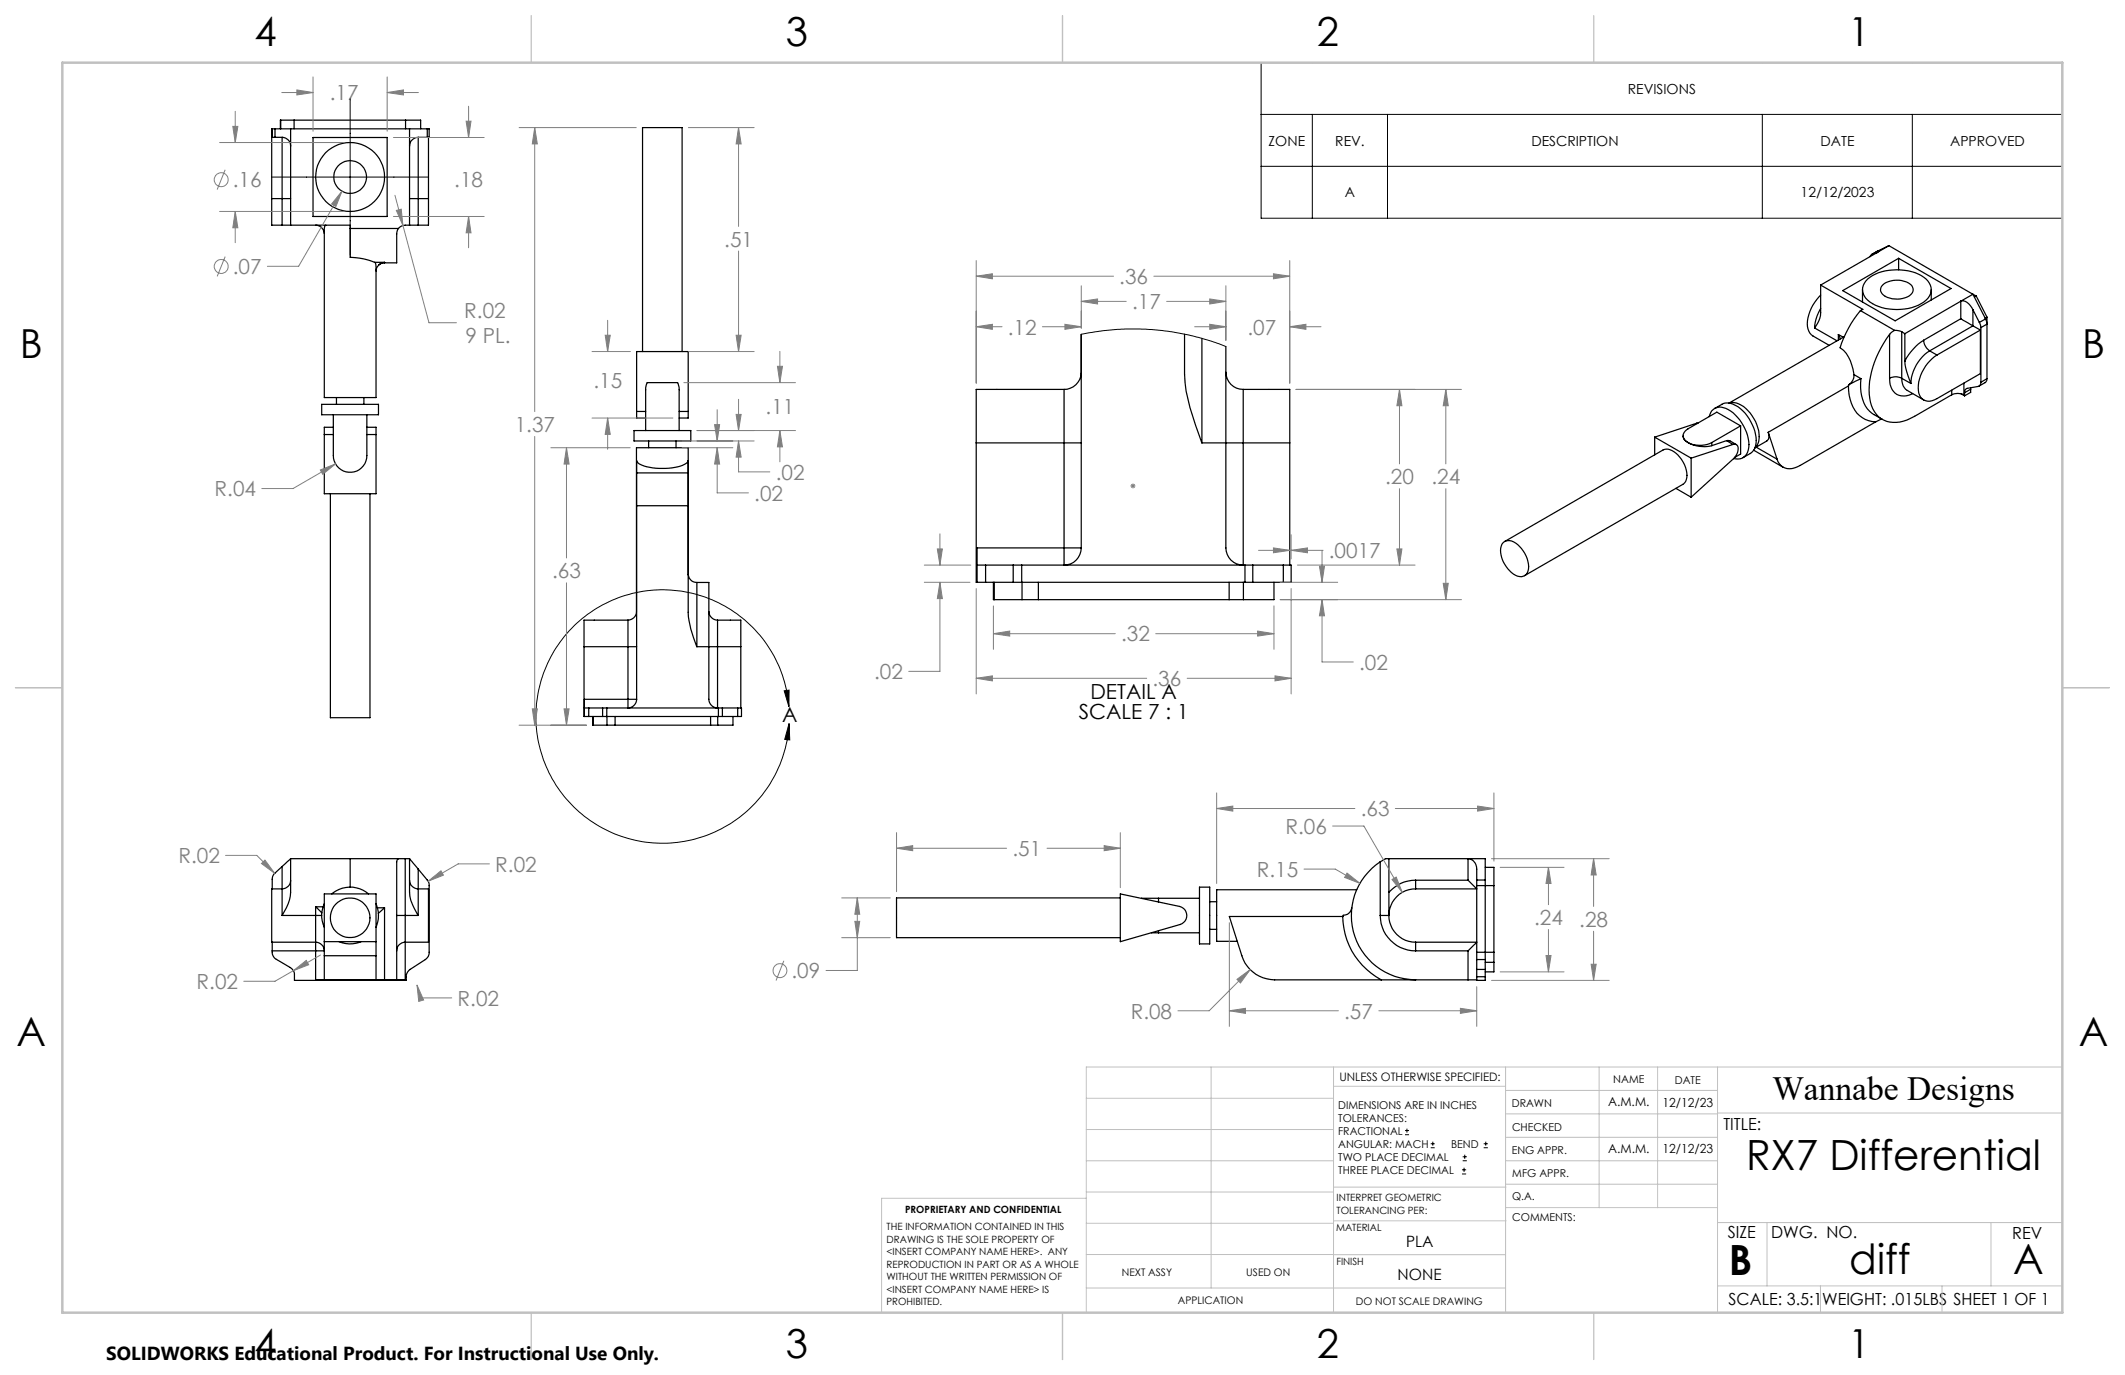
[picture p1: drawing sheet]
<svg xmlns="http://www.w3.org/2000/svg" width="432mm" height="279mm" viewBox="0 0 432 279" stroke-linecap="round" stroke-linejoin="round" font-family="sans-serif">
<g fill="none" stroke="#000" stroke-width=".25">
<path d="M55.3 26.2v1.7h.6M55.3 26.2h.6M55.3 26.2h-.1v14.2M55.9 27.9h1.4M55.9 26.2v1.7M55.9 26.2h30.9M57 26.2v-1.8h28.5v1.8M57 24.4v1.8M57.3 27.9a1.75 1.75 0 0 1 1.8 1.8M57.3 27.9v12.5M59.1 26.2v19.6M59.8 24.4v1.8"/>
<path d="M63.6 27.9h15.1v16.1h-15.1zM82.4 24.4v1.8M83.2 26.2v19.6M85 27.9a1.81 1.81 0 0 0-1.8 1.8M85 27.9v12.5M85 27.9h1.8M86.8 26.2h.4v1.7h-.4M86.8 26.2v1.7M87.1 27.9v12.5M55.2 40.4v5.4h2.1M55.2 40.4h2.1M57.3 40.4h1.8"/>
<path d="M57.3 40.4v5.4M57.3 45.8h1.8M59.1 45.8h12.1v.6M64.1 45.8a1.82 1.82 0 0 1 1.8 1.6M65.9 47.4v33.4h10.5v-25.8M66.2 45.8a.99 .99 0 0 0-.3 1.1v.5M71.2 46.4v5.9a14.4 14.4 0 0 1 5 1M71.2 46.4h9.8M76.2 53.3l.2 .5v1.2M76.2 53.3h1.9M78.1 53.4l-.6 .1-.5 .3M78.1 53.3a1.86 1.86 0 0 0-1.7 1.7"/>
<path d="M78.1 53.3v.1M81 46.4a2.73 2.73 0 0 0-.4 2v5h-2.5M83.2 45.8h-.9a1.85 1.85 0 0 0-1.3 .6M83.2 40.4h1.8M83.2 45.8h1.8M85 40.4v5.4M85 40.4h2.1M87.1 40.4v5.4h-2.1M370 57.9v5.6a5.4 5.4 0 0 1-1.3 3.1M370 60a8 8 0 0 0-2.6 6.9 2.29 2.29 0 0 0 1 1.4l3.3 1.9M370 57.9l8.5 5-.5 .2M374.4 59.1l11.4-6.6 10.7 6.1-11.4 6.6z"/>
<path d="M378.5 58.8v2.6M379.5 56.7a10.5 10.5 0 0 1 10.3-1 3.6 3.6 0 0 1 2.6 3.6 4.9 4.9 0 0 1-3.9 3.2 9.7 9.7 0 0 1-9.4-1.9 2.69 2.69 0 0 1 .4-3.9zM380.3 51.7l-.3 .4M381.4 51.2l.5-.2-.5 .4M381.4 51.4l-11.4 6.5M381.4 51.2l-1.1 .5M381.4 51.2v.2M381.6 51l-1.3 .8M381.6 51l-1.3 .7M382.6 57.9a4.8 4.8 0 0 1 5.8 .1 1.48 1.48 0 0 1-.8 2.3 4.9 4.9 0 0 1-5.2-.6 1.24 1.24 0 0 1 .2-1.8zM383.8 49.9l-2.4 1.5M383.8 49.9l17.1 9.9"/>
<path d="M383.8 49.9l-2.2 1.1M385.8 52.5v2.3M392.4 58.8v2.2M400.9 59.8l-2.5 1.4M400.9 59.8l2.6 5M400.9 59.8l.7 .3M130.6 71.4v-45.5h8v45.5M216.2 79.1v10.9M216.2 79.1h-17.8v10.9M219.7 75.8a3.5 3.5 0 0 1-3.5 3.3M219.7 67.9v43.4M240.7 67.9v8.1a29.8 29.8 0 0 0 2.2 10.4l1.3 3.6"/>
<path d="M244.2 68.8v21.2M249.1 70.4v19.6M249.1 75.6a3.5 3.5 0 0 0 3.5 3.5M252.6 79.1v10.9M252.6 79.1h9.5v10.9M368.7 66.6l4.6 2.7M370 62.7l-1 2.1-.3 1.8M373.6 68l.3 .9M373.6 68l.9 .5M373.6 68v1.1M374.8 68.4l-23.5 13.5M375.6 78.4a7.1 7.1 0 0 0 3.4 6.8l2.1 .5"/>
<path d="M375.6 78.4l-16.3 9.4M375.7 78.2l-.1 .2M376.7 76.1a2.26 2.26 0 0 1-1 2.1M376.7 76.1l1.4 .8M378 63.1a22.8 22.8 0 0 0-4.1 7.6 7.7 7.7 0 0 1 2.8 5.4M378 63.1l7 4M378.1 76.9l-2.4 1.3M378.1 76.9a7.6 7.6 0 0 0 2.3 7.1l2.1 1.2M384 67.9a18.6 18.6 0 0 0-4.1 13.1 5.1 5.1 0 0 0 6.9 4.6l2.2-1 7.6-4.4M384 76.9a2.56 2.56 0 0 1 2.4 0M384 76.9a3 3 0 0 0 3.4 3.5l1.3-.4M384 67.9v9"/>
<path d="M385 67.1l-1 .8M385 67.1l1.4 .3M386.4 76.9l.1 .5a2.41 2.41 0 0 0 1.1 1.9l3.3 2M386.4 76.9l1.9 1M386.4 67.4v9.5M386.4 67.4l.7 .4M387.1 73.4l.1 1.4 1.1 3.1M387.1 67.8v5.6M390.9 69.1a11.2 11.2 0 0 0-3.8 4.3M390.9 69.1a2.91 2.91 0 0 0 1.2 2.2M392.1 71.3a8.3 8.3 0 0 0-3.8 6.6M392.1 71.3l1.5 .8"/>
<path d="M396.6 79.3v.9M398.4 64.8l2.5 1.4M398.4 61.2a2.29 2.29 0 0 1 2.5 1.7M398.4 61.2l-11.3 6.6M398.4 61.2v3.6M398.4 64.8l-7.5 4.3M399.1 77.9v2.3a2.84 2.84 0 0 0-2.5 0M399.2 79.8v.6M400.4 78.8v.3M400.4 79.1l-1.2 .7M400.4 79.1v.6l-1.2 .7M400.9 66.2l-8.8 5.1"/>
<path d="M400.9 66.2l1.5 .9M400.9 62.9l1.3 2.6M400.9 62.9v3.3M401.6 60.1l-.4 .3M401.6 60.1l2.2 4.4M402.2 65.5l.3 1.1M402.4 67.1v8.8l-8.8 5.1a2.32 2.32 0 0 1-2.7 .3 2.32 2.32 0 0 1-1.1-2.5 8.6 8.6 0 0 1 3.8-6.7M402.4 67.1l-8.8 5M402.5 77.7a.85 .85 0 0 1-.5 .8l-2.3 .4a.79 .79 0 0 0-.5 .9M402.5 66.6v11.1M403.5 64.8l.3 1.1-1.3 .7M403.5 64.8l-1.3 .7"/>
<path d="M403.8 76.9l-.3 .7-1.4 .9M403.8 64.5l-.4 .2M403.8 76.9l-1.3 .8M403.8 64.5v12.4M65.4 82.2h11.5v2.1h-11.5zM65.9 88.3v12h10.5v-12M65.9 88.3h1.8M67.7 84.3v8.3a3.4 3.4 0 0 0 3.4 3.4 3.4 3.4 0 0 0 3.4-3.4v-8.3M67.7 86.8h-1.8v1.5M68.4 80.8v1.4M73.9 80.8v1.4M74.5 86.8h1.9v1.5"/>
<path d="M74.5 88.3h1.9M128.8 87.5h11.6v2.1h-11.6zM129.4 96.1h10.4v6.7h-10.4M129.4 96.1v6.7M129.4 83.6v1.3h1.8M129.4 83.6v-12.2h10.4v12.2M129.4 83.6h1.8M131.2 87.5v-8.7l.3-1h6.2l.3 1v8.7M131.8 89.6v1.4M137.4 89.6v1.4M138 83.6h1.8M139.8 93.6a3.3 3.3 0 0 1-2.6 1.4 12.1 12.1 0 0 1-7.4-.8l-.4-.6v2.5"/>
<path d="M139.8 83.6v1.3h-1.8M198.4 90v28.3h.1M198.4 90h17.8M216.2 90h3.5M216.2 90v21.3M244.2 90h4.9M249.1 90v21.3a3.5 3.5 0 0 0 3.5 3.5v-24.8M249.1 90h3.5M252.6 90h9.5M262.1 90v24.8M336.2 88.8v3.6M336.2 88.8l7.4 4.3"/>
<path d="M340.5 99.2l3.1 1.8M342 88.5v.2a2.47 2.47 0 0 0 2.2 1.8l2.2 .3 1.4-.2M343.6 93.1v7.9M344.7 86l-8.5 2.8M344.7 86l.1 .1M345.1 86h-.4M347.3 84.7a2.26 2.26 0 0 1 3.4-1.7 8.6 8.6 0 0 1 4.5 8.4 2.23 2.23 0 0 1-2.9 1.8M347.8 89.9v.7M348.4 83l1.5-.8a2.99 2.99 0 0 1 3.3 .5 9.2 9.2 0 0 1 3.6 7.4 2.67 2.67 0 0 1-1.1 2l-1.5 .9M350.8 89.5l.7 .1 1.3 .7M350.8 89.5l-3 1.1M350.8 89.5l1.3 .8"/>
<path d="M351.4 81.9a4.2 4.2 0 0 1 4.2 2 7 7 0 0 1 1.6 6.3l-.6 .8M352.1 90.3a.82 .82 0 0 1 1 .2 .82 .82 0 0 1 .1 1l-.2 .7-.8 1-8.6 7.8M352.1 90.3l-8.5 2.8M353.7 86.5l-4.8-2.8-5.9 3.4a1.51 1.51 0 0 0-1 1.6 1.51 1.51 0 0 0 1.2 1.3 5.5 5.5 0 0 0 4.6-.1M353.7 86.5l-5.9 3.4M353.7 86.5v5.8l-1.2 .7M356.3 91.5l6 3.4M356.9 90.9l4.2 2.4M359.3 87.8l.1 .9-.2 .8-2.6 1.5M359.3 87.8l1.8 5.5M381.1 85.7l-15.3 8.9a3.1 3.1 0 0 1-4.2-.4l-.5-.9M382.3 85.1l-1.2 .6"/>
<path d="M398.5 80l.7 .4M67.1 100.3v45.5h8.1v-45.5M129.4 102.8v39.3M139.8 116.7a1.75 1.75 0 0 0 1.8 1.7M141.6 118.4h2.4v13M141.6 118.4v13M198.5 114.8h1.8M198.5 118.3h1.8M198.5 114.8v3.5M200.3 114.8h5.6M200.3 118.3h5.6M200.3 114.8v3.5"/>
<path d="M201.9 118.3v3.5h5.8M202 118.3v3.5M205.9 114.8h1.7M205.9 118.3h1.7M205.9 114.8v3.5M207.6 114.8v3.5M207.6 114.8h45.4M207.6 118.3h45.4M207.7 118.3v3.5M211 118.3v3.5M216.2 111.3v3.5a3.3 3.3 0 0 0 3.5-3.5M216.2 111.3h-17.7v3.5"/>
<path d="M216.2 111.3h3.5M249.8 118.3v3.5M252.7 118.3v3.5M253 114.8h1.6M253 118.3h1.6M253 114.8v3.5M254.6 114.8h6.2M254.6 118.3h6.2M254.6 114.8v3.5M258.9 118.3v3.5h-6.2M260.8 114.8h1.6v3.5h-1.6M260.8 114.8v3.5"/>
<path d="M305.4 110.3a2.14 2.14 0 0 1 3 .4 5.4 5.4 0 0 1 1.9 5.7 1.78 1.78 0 0 1-2.7 .3 5.8 5.8 0 0 1-2.6-5.7zM305.8 110l32.1-18.6a2.7 2.7 0 0 1 3.1 1.1 5.4 5.4 0 0 1 1.5 5.4l-.5 .5-32.2 18.6M118.7 131.4v14.2M118.7 131.4h8.9M127.6 126a1.75 1.75 0 0 0 1.7-1.6v-33.4h10.5v33.4a20.6 20.6 0 0 0 1.8 7M127.6 131.4h1.8M127.6 126v5.4M127.6 126h-8.9v5.4M127.6 131.4v10.7M141.6 131.4h2.4M144 131.4v10.7a1.81 1.81 0 0 0 1.8 1.8v-12.5M144 131.4h1.8"/>
<path d="M144 124.2a1.81 1.81 0 0 0 1.8 1.8M145.8 126v5.4M145.8 126h4.7v5.4M145.8 131.4h4.7M150.5 131.4v12.5M207.7 121.8h3.3M211 121.8h38.8M249.8 121.8h2.9M118.7 143.9h.9M118.7 145.6h.9M118.7 143.9v1.7M119.6 143.9h2.8"/>
<path d="M119.6 145.6h2.8M119.6 143.9v1.7M120.4 145.6v1.8h2.9M120.5 145.6v1.8M122.4 143.9h.9M122.4 145.6h.9M122.4 143.9v1.7M123.3 143.9v1.7M123.3 143.9h22.7M123.3 145.6h22.7M123.3 147.4h1.7M123.3 145.6v1.8"/>
<path d="M125 145.6v1.8M125 147.4h19.4M127.6 142.1v1.7a1.72 1.72 0 0 0 1.8-1.7M127.6 142.1h-8.9v1.8M127.6 142.1h1.8M144.4 147.4h1.4M144.4 145.6v1.8M145.8 145.6v1.8M146 143.9h.8M146 145.6h.8M146 143.9v1.7M146.8 143.9h3.1"/>
<path d="M146.8 145.6h3.1M146.8 143.9v1.7M148.9 145.6v1.8h-3.1M149.9 143.9h.8v1.7h-.8M149.9 143.9v1.7M57.3 176.1l-1.4 1.3a1.61 1.61 0 0 0-.6 1.3v1.9M57.3 176.1v4.5M59.1 178.9a1.75 1.75 0 0 1-1.8 1.7M59.1 174.5v6.8a8.7 8.7 0 0 1-1.8 4.7M59.1 174.5l-1.8 1.6M59.1 174.5h21.9M71.2 174.5v5.8"/>
<path d="M81 174.5a1.16 1.16 0 0 0-.4 1.3v23.3M81 174.5h1.3M82.3 174.5h.9M82.3 174.5v11.5M83.2 174.5v6.8a10.1 10.1 0 0 0 1.8 4.7M83.2 178.9a1.81 1.81 0 0 0 1.8 1.7M83.2 174.5l1.8 2.1M85 176.6l1.9 2.3 .3 .7v13.9a1.6 1.6 0 0 1-.8 1.5l-3.1 2a1.81 1.81 0 0 0-.7 1.5v.7h-22.8v-1.1a1.77 1.77 0 0 0-.8-1.5l-2.8-1.7a1.72 1.72 0 0 1-.9-1.7M85 176.6v4M280.5 175.1a13.1 13.1 0 0 0-5.4 14.7 13.1 13.1 0 0 0 12.6 9.3M280.5 175.1v10.9M282.2 174.5h-.1a1.94 1.94 0 0 0-1.6 .6"/>
<path d="M282.2 174.5h19.6v4.3M282.2 174.5v6.8M287.7 178.9a7 7 0 0 0-5.5 2.4M287.7 178.9v1.7M287.7 178.9h10.6M298.3 178.9l1.8 1.7h-12.4M300.1 178.8v1.2M300.1 178.8v-2.2a2.02 2.02 0 0 0-1.8-2.1v4.4M300.1 180v13.5M300.1 180h3.5M300.1 178.8h1.7M301.8 178.8v16.2"/>
<path d="M301.8 176.2h1.8v19.3M55.3 191.5v1.7M55.3 193.2h8.8M57.3 180.6v5.4M57.3 180.6h-2.1v10.9h8.9M57.3 186h6.8M64.1 191.5a1.75 1.75 0 0 1 1.8 1.7h-1.8M64.1 186v5.5M64.1 184.3l1.3 1.2M64.1 193.2v5.9h1.8M64.1 191.5v1.7M64.1 186h1.3"/>
<path d="M64.1 184.3v1.7M64.1 184.3h1.6M65.9 183.6a5.7 5.7 0 0 0 0 4.9M65.9 194.2v4.9M65.9 194.2v-12.6h10.5v12.6M65.9 191.3h10.5M65.9 194.2h10.5M65.9 199.1h10.5M67.4 181.6a5.8 5.8 0 0 1 7.5 0M68.9 191.3a5.7 5.7 0 0 0 4.5 0M76.4 183.6a6.2 6.2 0 0 1 0 4.9M76.4 194.2v4.9"/>
<path d="M76.4 199.1h1.7M76.7 184.5h1.4M78.1 184.5l-1.2 1.1M78.1 184.5v14.6M78.1 199.1h2.5M80.6 186h1.7M82.3 186v5.5M82.3 191.5a1.75 1.75 0 0 0-1.7 1.7M82.3 191.5v7.6h-1.7M82.3 186h2.7M85 180.6v5.4M85 180.6h2.1v10.9h-4.8"/>
<path d="M227.6 181.6l12.1 2.6a1.9 1.9 0 0 1 1.5 1.8 1.9 1.9 0 0 1-1.4 1.9l-12.2 3.4zM227.6 182.5h-45.4v8h45.4M234 189.5h1.4M235.4 182.5l-3.4 .1M235.4 182.5v.8M235.4 189.1v.4M235.4 189.5h8.3M235.4 182.5h8.3M243.7 180.3h2.1v11.5h-2.1zM245.8 183.2h1.4M245.8 188.8h1.4M272.8 186.2a14.7 14.7 0 0 0 7.9 12.9"/>
<path d="M272.8 186.2h-23l2.5 8a7.1 7.1 0 0 0 6.7 4.9h21.7M274.7 184.5a1.7 1.7 0 0 1-1.8 1.5l-.1 .2M275.7 180.8h-28.5v10.5h4.2M280.5 186a7.2 7.2 0 0 0 7.2 7.2M280.7 199.1h7M282.2 181.3v4.7h-1.7M287.7 180.6a5.4 5.4 0 0 0-5.5 5.4 5.4 5.4 0 0 0 5.5 5.5M287.7 191.5v1.7M287.7 191.5h12.4l-1.8 1.7M287.7 199.1h10.6M287.7 193.2h10.6M298.3 199.1h1.8"/>
<path d="M298.3 193.2v5.9M300.1 193.5v1.5M300.1 197v1.5M300.1 198.5v.7h1.7v-.7M300.1 193.5h3.5M300.1 195v2M300.1 195h1.7M300.1 197h1.7M300.1 198.5h1.7M301.8 197v1.5M301.8 195v2M301.8 195.5h1.8"/>
<path d="M303.6 195.5v2h-1.8"/>
<circle cx="71.1" cy="36" r="7"/>
<circle cx="71.1" cy="36" r="3.3"/>
<circle cx="71.2" cy="186.5" r="4"/>
</g>
<g fill="none" stroke="#000" stroke-width=".2">
<path d="M256.3 12.7h162.8v31.6h-162.8zM55.2 36h31.8M71.2 20.1v31.8M256.3 23.2h162.8M256.3 33.8h162.8M266.7 23.2v21.1M281.9 23.2v21.1M358.1 23.2v21.1M388.6 23.2v21.1M219.7 67.9l4.4-.7 3-.3 6.9 .1 4.1 .4 3.5 .7 4.6 1.3 2.9 1M159.3 140.4l1-.2v3.4zM160.3 143.6a25.7 25.7 0 0 0-39.2-19.9 25.7 25.7 0 0 0 .4 44 25.7 25.7 0 0 0 38.8-20.7"/>
<path d="M160.3 147l.2 3.4-1-.2zM285.5 230.6h.8M285.5 229.7h.8M285.9 229.3v.9M290.7 233.2h.8M290.7 232.4h.8M291.1 232v.8M297.1 238.5h.8M297.1 237.7h.8M297.2 235.9h.9M297.2 235.1h.9M297.5 237.3v.8"/>
<path d="M297.6 234.6v.9M301.5 233.2h.8M301.5 232.4h.8M301.9 232v.8"/>
</g>
<g fill="none" stroke="#808080" stroke-width=".2">
<path d="M57.3 18.8h6.3M60.3 18.3l3.3 .5-3.3 .5zM63.6 15.6v11.1M78.7 18.8l3.3-.5v1zM78.7 15.6v11.1M78.7 18.8h6.3M44.6 29h25.3M45.8 34.5l-1.7 4M47.3 25.7h1l-.5 3.3zM47.8 22.6v6.4M69.5 38.8l-1.2 3.1-.9-.4zM69.5 38.8l-8.8 15.3h-6.4"/>
<path d="M79.9 27.9h18.5M80.3 39.7l1.6 6.1M94.7 24.6h1l-.5 3.3zM95.2 21.6v6.3M105.5 25.9h23.8M108.7 25.9l.5 3.3h-1zM108.7 25.9v57.7M139.9 25.9h13.3M150.1 25.9l.5 3.3h-1zM150.1 25.9v20.1M44.6 43h25.3M45.8 52.1l-1.7 4.1"/>
<path d="M47.8 43l.5 3.3h-1zM47.8 43v6.3M79.9 44h18.5M80.5 42.8l1-.3 .4 3.3zM81.9 45.8l5.3 19.8h5.5M95.2 44l.5 3.3h-1zM95.2 44v6.3M150.1 51v20.4M198.4 56.1l3.2-.5v1.1zM198.4 53v24.9M198.4 56.1h27.9M219.7 58.1v8.6"/>
<path d="M234.5 56.1h27.6M249.1 58.1v11M258.8 55.6l3.3 .5-3.3 .6zM262.1 53v24.9M120.3 71.4h7.8M123 68.1h1l-.5 3.3zM123.5 65.1v6.3M139 77.8h22.6M139.9 71.4h13.3M149.6 68.1h1l-.5 3.3zM158 74.4h1l-.5 3.4zM158.5 71.4v6.4"/>
<path d="M198.4 66.4l3.2-.5v1zM198.4 66.4h5.2M211.8 66.4h7.9M216.4 65.9l3.3 .5-3.3 .5zM219.7 61.2l3.3-.5v1.1zM219.7 61.2h9.1M237.1 61.2h12M242.7 66.4h6.4M245.8 60.7l3.3 .5-3.3 .6zM245.8 65.9l3.3 .5-3.3 .5zM262.1 66.4l3.3-.5v1zM262.1 66.4h6.3"/>
<path d="M263.3 79.1h33.7M284.4 79.1l.5 3.3h-1.1zM284.4 79.1v15.2M293.8 79.1l.5 3.3h-1zM293.8 79.1v15.2M65.1 95.5l3.1-1.2-2.6 2.1zM68.2 94.3l-8.7 5h-6.3M108.7 88.7v58.7M111.9 91h16.2M115.1 91l.5 3.3h-1zM115.1 91v22.4M120.3 84.9h16.4"/>
<path d="M123.5 84.9l.5 3.4h-1zM123.5 84.9v6.4M138.6 89.6h14.6M138.6 91h10.3M141.6 87.5h20M145.2 86.3h1l-.5 3.3zM145.7 91l.5 3.3h-1zM145.7 91v9.2h6.4M145.7 83.3v6.3M149.6 84.2h1l-.5 3.3zM150.1 89.6l.5 3.3h-1zM150.1 89.6v6.3h6.3"/>
<path d="M150.1 81.1v6.4M158.5 87.5l.5 3.3h-1zM158.5 87.5v6.3M229.7 98.7h1M229.9 98.4l.7 .7M230.2 98.2v1M230.6 98.4l-.7 .7M284.4 99.3v15.5M293.8 99.3v22.5M115.1 118.4v29M187.8 118.3h9.3M187.8 114.8h9.5"/>
<path d="M190.5 111.5h1l-.5 3.3zM191 118.3l.5 3.3h-1zM191 118.3v18.1h-6.4M191 108.5v6.3M198.4 119.6v21.4M255.7 111.8h6.4M258.8 111.3l3.3 .5-3.3 .5zM260.1 118.3h11.7M262.4 111.8l3.3-.5v1zM262.4 108.7v4.9M262.4 119.6v21.4M262.4 111.8h6.5"/>
<path d="M263.6 114.8h23.9M268.1 115h1l-.5 3.3zM268.6 112v6.3M283.8 111.5h1.1l-.5 3.3zM293.3 118.5h1l-.5 3.3zM198.4 137.8l3.2-.5v1.1zM198.4 137.8h34.6M201.9 128.8l3.3-.6v1.1zM201.9 123.1v8.8M201.9 128.8h24.7M234.8 128.8h24.1M241.2 137.8h21.2"/>
<path d="M255.6 128.2l3.3 .6-3.3 .5zM258.9 123.1v8.8M259.1 137.3l3.3 .5-3.3 .6zM260.1 121.8h36.9M268.6 121.8l.5 3.3h-1zM268.6 121.8v12.7h6.4M105.5 147.4h13.7M108.2 144h1l-.5 3.4zM114.6 144h1l-.5 3.4zM45.8 173.8h6.4l3.6 3.6M53.1 175.5l.7-.7 2 2.6zM87 179.1l2.6-2.1 .5 .8z"/>
<path d="M99.4 175.5h-6.3l-6.1 3.6M182.2 172.4l3.3-.6v1.1zM182.2 169.2v12M182.2 172.4h22.3M212.8 172.4h14.8M224.4 171.8l3.2 .6-3.2 .5zM227.6 169.2v11.2M247.2 164.3l3.3-.5v1zM247.2 161.1v18.4M247.2 164.3h28.1M265 176.6h6.3l5 2.9M270.8 167.9h6.3l7.8 13.4"/>
<path d="M273.7 177.4l2.6 2.1-3.1-1.2zM282.9 178.7l.8-.5 1.2 3.1zM283.5 164.3h20.1M300.2 163.8l3.4 .5-3.4 .5zM303.1 174.5h23.9M303.6 161.1v13.9M304.8 176.2h13M314.6 176.2l.6 3.3h-1.1zM314.6 176.2v7.6M323.8 174.5l.5 3.3h-1zM323.8 174.5v9.7M59.6 197.2l2.6-2 .5 .8z"/>
<path d="M65.1 194.1l-9.2 5.3h-6.4M159.3 195.2l-1.6 4M171 182.5h9.9M171 190.5h9.9M173.7 187.2h1l-.5 3.3zM174.2 182.5l.5 3.3h-1zM174.2 182.5v14.7h-6.3M249.8 187.5v21.1M251.4 199l2.6-2-1.9 2.7zM254 197l-8.3 8.4h-6.3M303.1 199.2h23.9M304.8 197.5h13"/>
<path d="M314.1 194.2h1.1l-.6 3.3zM314.6 188.9v8.6M323.3 195.9h1l-.5 3.3zM323.8 189.2v10M84.7 200.2l1.4 3-1 .3zM84.7 200.2l.7 2.6h6.4M249.8 205.4l3.3-.5v1zM249.8 205.4h22.2M280.2 205.4h19.9M296.8 204.9l3.3 .5-3.3 .5zM300.1 200.5v8.1"/>
<circle cx="44.9" cy="36.5" r="1.41"/>
<circle cx="44.9" cy="54.2" r="1.42"/>
<circle cx="158.5" cy="197.2" r="1.42"/>
</g>
<g fill="none" stroke="#c0c0c0" stroke-width=".2">
<path d="M246.1 216.8v44.9M271 216.8v49.9M305.9 216.8v49.9M324.9 216.8v28.6M336.8 216.8v28.6M349 216.8v49.9M419.1 216.8h-198.4v49.9M220.7 235.9h50.3M220.7 229.5h50.3M220.7 223.2h50.3M271 220.7h34.9M305.9 231.1h43.1"/>
<path d="M305.9 226.3h43.1M305.9 221.6h43.1M305.9 235.9h43.1M349 226.2h70.1M220.7 248.6h50.3M220.7 242.2h50.3M220.7 254.9h50.3M220.7 243.5h-41.6v23.2M271 255h34.9M271 248.1h35M271 241.2h35M305.9 240.6h43.1"/>
<path d="M306 245.4h43M349 248.4h70.1M359.1 248.4v12.9M404.6 248.4v12.9M220.7 261.7h85.2M349 261.3h70.1M369.9 261.3v5.4M394.6 261.3v5.4"/>
</g>
<path d="M108 3.2v9.5M215.9 3.2v9.5M323.8 3.2v9.5M3.1 139.7h9.6M419.1 139.7h9.5M108 266.7v9.6M215.9 266.7v9.6M323.8 266.7v9.6" fill="none" stroke="#c0c0c0" stroke-width=".25"/>
<path d="M12.7 12.7h406.4v254h-406.4z" fill="none" stroke="#c0c0c0" stroke-width=".5"/>
<path d="M159.3 140.4l1-.2v3.4zM160.3 147l.2 3.4-1-.2z" fill="#000"/>
<path d="M59.6 197.2l3.1-1.2-.5-.8zM84.7 200.2l.4 3.3 1-.3zM87 179.1l3.1-1.3-.5-.8zM53.1 175.5l2.7 1.9-2-2.6zM224.4 171.8l3.2 .6-3.2 .5zM182.2 172.4l3.3-.6v1.1zM174.2 182.5l.5 3.3h-1zM173.7 187.2h1l-.5 3.3zM323.3 195.9h1l-.5 3.3zM323.8 174.5l.5 3.3h-1zM314.6 176.2l.6 3.3h-1.1zM314.1 194.2h1.1l-.6 3.3zM296.8 204.9l3.3 .5-3.3 .5zM249.8 205.4l3.3-.5v1zM247.2 164.3l3.3-.5v1zM300.2 163.8l3.4 .5-3.4 .5zM251.4 199l.7 .7 1.9-2.7zM282.9 178.7l2 2.6-1.2-3.1zM273.7 177.4l-.5 .9 3.1 1.2zM69.5 38.8l-2.1 2.7 .9 .4zM47.3 25.7h1l-.5 3.3zM47.8 43l.5 3.3h-1zM95.2 44l.5 3.3h-1zM94.7 24.6h1l-.5 3.3zM78.7 18.8l3.3-.5v1zM60.3 18.3l3.3 .5-3.3 .5zM80.5 42.8l1.4 3-.4-3.3zM65.1 95.5l.5 .9 2.6-2.1zM108.7 25.9l.5 3.3h-1zM108.2 144h1l-.5 3.4zM150.1 89.6l.5 3.3h-1zM149.6 84.2h1l-.5 3.3zM145.7 91l.5 3.3h-1zM145.2 86.3h1l-.5 3.3zM158 74.4h1l-.5 3.4zM158.5 87.5l.5 3.3h-1zM149.6 68.1h1l-.5 3.3zM150.1 25.9l.5 3.3h-1zM123 68.1h1l-.5 3.3zM123.5 84.9l.5 3.4h-1zM114.6 144h1l-.5 3.4zM115.1 91l.5 3.3h-1zM258.8 55.6l3.3 .5-3.3 .6zM198.4 56.1l3.2-.5v1.1zM262.4 111.8l3.3-.5v1zM258.8 111.3l3.3 .5-3.3 .5zM255.6 128.2l3.3 .6-3.3 .5zM201.9 128.8l3.3-.6v1.1zM259.1 137.3l3.3 .5-3.3 .6zM198.4 137.8l3.2-.5v1.1zM268.6 121.8l.5 3.3h-1zM268.1 115h1l-.5 3.3zM190.5 111.5h1l-.5 3.3zM191 118.3l.5 3.3h-1zM283.8 111.5h1.1l-.5 3.3zM284.4 79.1l.5 3.3h-1.1zM293.8 79.1l.5 3.3h-1zM293.3 118.5h1l-.5 3.3zM245.8 60.7l3.3 .5-3.3 .6zM219.7 61.2l3.3-.5v1.1zM216.4 65.9l3.3 .5-3.3 .5zM198.4 66.4l3.2-.5v1zM245.8 65.9l3.3 .5-3.3 .5zM262.1 66.4l3.3-.5v1z" fill="#808080"/>
<g font-size="8.5">
<text x="354.8" y="237.7">RX7 Differential</text>
<text x="351.3" y="259">B</text>
<text x="375.8" y="258.9">diff</text>
<text x="409.1" y="258.9">A</text>
</g>
<g font-size="8.1">
<text x="51.7" y="9.3">4</text>
<text x="159.7" y="9.3">3</text>
<text x="267.6" y="9.3">2</text>
<text x="375.6" y="9.3">1</text>
<text x="4" y="72.8">B</text>
<text x="423.1" y="72.8">B</text>
<text x="3.3" y="212.5">A</text>
<text x="422.4" y="212.5">A</text>
<text x="51.7" y="276">4</text>
<text x="159.7" y="276">3</text>
<text x="267.6" y="276">2</text>
<text x="375.6" y="276">1</text>
</g>
<text font-size="6.9" x="360.2" y="223.6">Wannabe Designs</text>
<g font-size="4.2" fill="#808080">
<text x="67" y="20.4">.17</text>
<text x="47.3" y="38.1">.16</text>
<text x="92.3" y="38.1">.18</text>
<text x="147.2" y="50.1">.51</text>
<text x="47.3" y="55.7">.07</text>
<text x="227.4" y="57.7">.36</text>
<text x="94.3" y="64.7">R.02</text>
<text x="230" y="62.8">.17</text>
<text x="94.6" y="69.7">9 PL.</text>
<text x="204.8" y="68">.12</text>
<text x="253.5" y="68">.07</text>
<text x="120.6" y="78.8">.15</text>
<text x="104.6" y="87.8">1.37</text>
<text x="155.6" y="84.2">.11</text>
<text x="43.6" y="100.8">R.04</text>
<text x="153.3" y="101.7">.02</text>
<text x="157.6" y="97.5">.02</text>
<text x="281.4" y="98.4">.20</text>
<text x="290.9" y="98.4">.24</text>
<text x="270" y="113.4">.0017</text>
<text x="112.2" y="117.5">.63</text>
<text x="227.8" y="130.3">.32</text>
<text x="276.2" y="136.1">.02</text>
<text x="177.6" y="138">.02</text>
<text x="234.2" y="139.4">.36</text>
<text x="276.5" y="165.9">.63</text>
<text x="205.7" y="173.9">.51</text>
<text x="261.2" y="169.5">R.06</text>
<text x="36.3" y="175.4">R.02</text>
<text x="100.6" y="177.1">R.02</text>
<text x="255.4" y="178.2">R.15</text>
<text x="311.7" y="187.9">.24</text>
<text x="320.9" y="188.3">.28</text>
<text x="39.9" y="201">R.02</text>
<text x="160.8" y="198.8">.09</text>
<text x="93" y="204.4">R.02</text>
<text x="229.8" y="207">R.08</text>
<text x="273.1" y="207">.57</text>
</g>
<g font-size="4.2">
<text x="221.6" y="141.9">DETAIL A</text>
<text x="158.9" y="146.8">A</text>
<text x="219.2" y="146.1">SCALE 7 : 1</text>
</g>
<text font-size="3.8" x="21.6" y="276.3">SOLIDWORKS Educational Product. For Instructional Use Only.</text>
<g font-size="3.4">
<text x="350.2" y="229.5">TITLE:</text>
<text x="351.1" y="251.6">SIZE</text>
<text x="359.9" y="251.6">DWG. NO.</text>
<text x="408.9" y="251.7">REV</text>
<text x="351.2" y="265.2">SCALE: 3.5:1</text>
<text x="370.3" y="265.2">WEIGHT: .015LBS SHEET 1 OF 1</text>
</g>
<g font-size="3.2">
<text x="285.7" y="253.3">PLA</text>
<text x="284" y="260.1">NONE</text>
</g>
<g font-size="2.8">
<text x="330.8" y="19">REVISIONS</text>
<text x="257.8" y="29.6">ZONE</text>
<text x="271.3" y="29.6">REV.</text>
<text x="311.2" y="29.6">DESCRIPTION</text>
<text x="369.9" y="29.6">DATE</text>
<text x="396.3" y="29.6">APPROVED</text>
<text x="273.3" y="40.1">A</text>
<text x="365.9" y="40.1">12/12/2023</text>
</g>
<g font-size="2.5">
<text x="326.8" y="224.8">A.M.M.</text>
<text x="337.8" y="224.9">12/12/23</text>
<text x="326.8" y="234.4">A.M.M.</text>
<text x="337.8" y="234.3">12/12/23</text>
</g>
<text font-size="2.4" x="272.2" y="219.7">UNLESS OTHERWISE SPECIFIED:</text>
<g font-size="2.2">
<text x="327.8" y="220.1">NAME</text>
<text x="340.3" y="220.2">DATE</text>
<text x="271.9" y="225.3">DIMENSIONS ARE IN INCHES</text>
<text x="271.9" y="227.9">TOLERANCES:</text>
<text x="307.2" y="224.9">DRAWN</text>
<text x="271.9" y="230.6">FRACTIONAL</text>
<text x="271.9" y="233.2">ANGULAR: MACH</text>
<text x="294.9" y="233.2">BEND</text>
<text x="307.3" y="229.8">CHECKED</text>
<text x="271.9" y="235.9">TWO PLACE DECIMAL</text>
<text x="271.9" y="238.5">THREE PLACE DECIMAL</text>
<text x="307.2" y="234.5">ENG APPR.</text>
<text x="307.3" y="239.2">MFG APPR.</text>
<text x="307.3" y="243.9">Q.A.</text>
<text x="307.3" y="248.1">COMMENTS:</text>
</g>
<g font-size="2.1">
<text x="227.9" y="259.2">NEXT ASSY</text>
<text x="253.3" y="259.2">USED ON</text>
<text x="239.3" y="265">APPLICATION</text>
<text x="275.5" y="265.1">DO NOT SCALE DRAWING</text>
</g>
<g font-size="2">
<text x="271.6" y="244.1">INTERPRET GEOMETRIC</text>
<text x="180.2" y="250">THE INFORMATION CONTAINED IN THIS</text>
<text x="183.9" y="246.4">PROPRIETARY AND CONFIDENTIAL</text>
<text x="271.5" y="250.2">MATERIAL</text>
<text x="271.6" y="246.6">TOLERANCING PER:</text>
<text x="180.2" y="252.5">DRAWING IS THE SOLE PROPERTY OF</text>
<text x="180.2" y="255.1">&lt;INSERT COMPANY NAME HERE&gt;. ANY</text>
<text x="180.2" y="257.6">REPRODUCTION IN PART OR AS A WHOLE</text>
<text x="271.5" y="257">FINISH</text>
<text x="180.2" y="260.1">WITHOUT THE WRITTEN PERMISSION OF</text>
<text x="180.2" y="262.6">&lt;INSERT COMPANY NAME HERE&gt; IS</text>
<text x="180.2" y="265.2">PROHIBITED.</text>
</g>
</svg>
